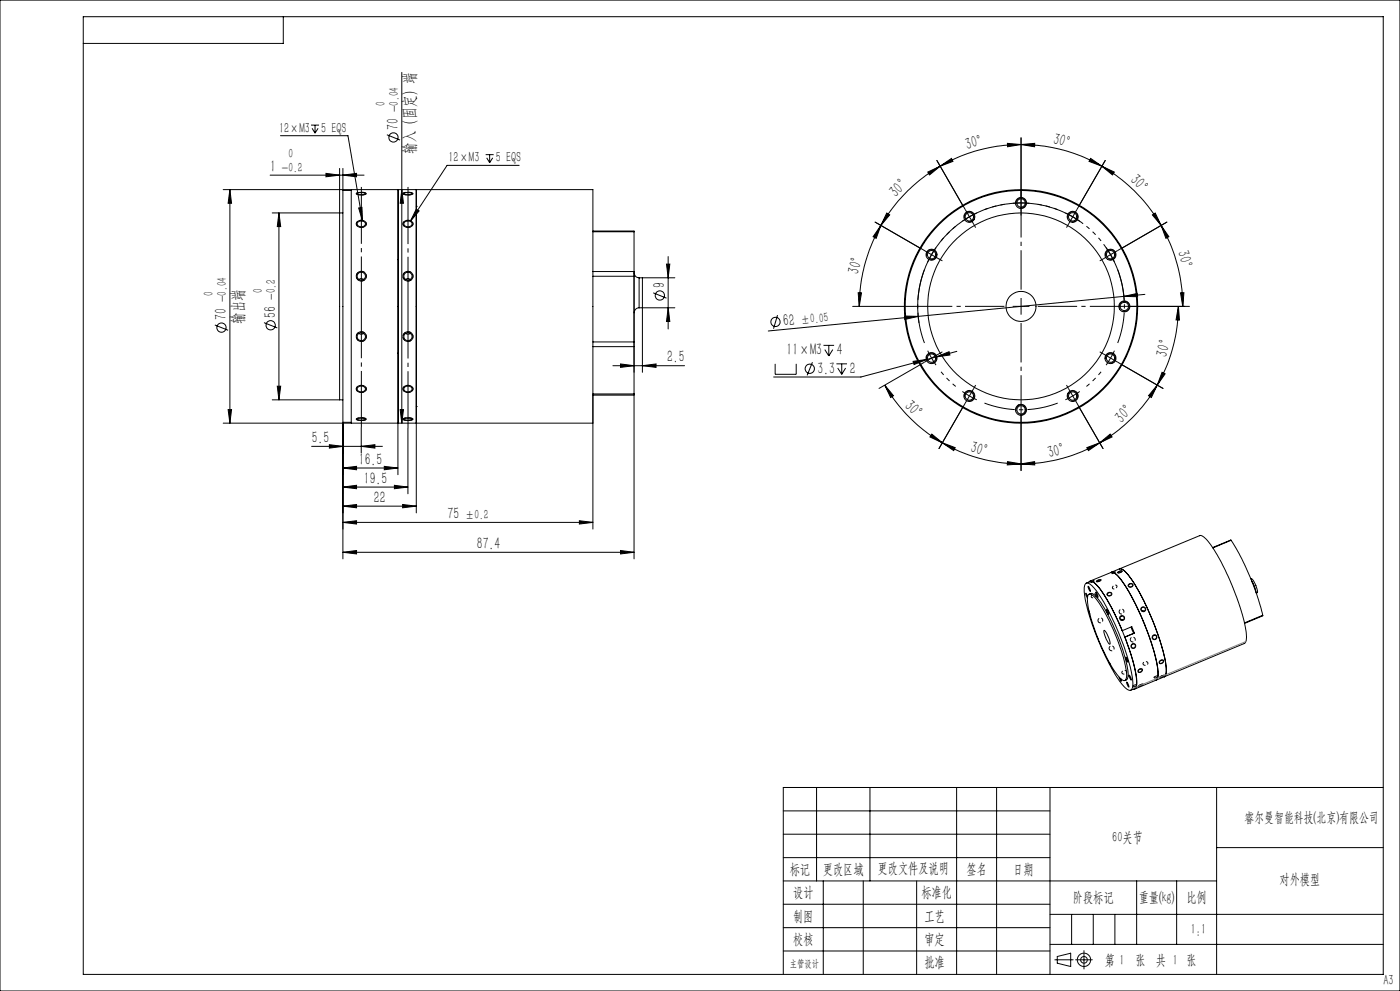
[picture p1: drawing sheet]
<svg xmlns="http://www.w3.org/2000/svg" width="420mm" height="297mm" viewBox="0 0 420 297" stroke-linecap="round" stroke-linejoin="round" font-family="sans-serif">
<g fill="none" stroke="#000" stroke-width=".3">
<path d="M0 0h420v297h-420zM25 5h390v287h-390zM85 5v8h-60M93.3 37.5h2.4M93.6 38.4l.9 1.5M94.5 37.5v2.4M95.4 38.4l-.9 1.5M120.5 21.7v105.1M67 56.8h52.4v70M69 56.8v70M69 56.8l.5 4.1h-1.1zM81 52.5h28.2"/>
<path d="M84.1 40.7h20.3l4.4 25.5M97.8 52l4.1 .5-4.1 .5zM101.9 50.5v69.3M102.9 52.5l4.1-.5v1zM102.9 50.5v6.3M105.4 56.8v70M105.4 57.1h-2.5v69.5M107 57.9l1.1-.2a1.41 1.41 0 0 1 1.8 .4l-1.2 .3a1.55 1.55 0 0 1-1.8-.4zM107.2 57.9a2.8 2.8 0 0 1 2.4 .2 2.5 2.5 0 0 1-2.5-.1zM116.1 40.4l3.9 1.6M119.5 56.8h58.4v70h-58.4zM120.5 56.8l.5 4.1h-.9z"/>
<path d="M120.9 58l1.2-.3a1.48 1.48 0 0 1 1.8 .4l-1.2 .3a1.55 1.55 0 0 1-1.8-.4zM121.2 57.9a2.72 2.72 0 0 1 2.4 .2 2.43 2.43 0 0 1-2.5-.1zM124.9 56.8v96.9M145.7 46.4h2.4M146 47.3l.9 1.5M146.9 46.4v2.4M147.8 47.3l-.9 1.5M155.8 49.6h-21.7l-11 16.8M278.3 51.6l3.7-1.8-3.1 2.6zM281.1 48.1l7.8 13.6M282 49.8l3.4-2.3 .5 .9zM282 49.8a48.3 48.3 0 0 0-17.7 17.8"/>
<path d="M302.2 43l4.1 .3-4 .7zM306.3 43.3a48.5 48.5 0 0 0-24.3 6.5M306.3 41.3v18.1M306.3 43.3l4.1-.3v1zM306.3 43.3a48.3 48.3 0 0 1 24.3 6.5M327.2 47.5l3.4 2.3-3.9-1.4zM330.6 49.8l3.7 1.8-.6 .8zM330.6 49.8a48.3 48.3 0 0 1 17.7 17.8M331.6 48.1l-7.9 13.6M81.7 63.8h21.2M83.7 63.8v56M83.7 63.8l.5 4.1h-1z"/>
<path d="M107.2 66.4a1.53 1.53 0 0 1 1.6-.3 1.53 1.53 0 0 1 1.1 1.2 1.6 1.6 0 0 1-1.6 .9 1.6 1.6 0 0 1-1.4-1.2zM107.4 66.5a1.34 1.34 0 0 1 2.2 .7 1.35 1.35 0 0 1-1.3 .8 1.35 1.35 0 0 1-1.2-.9zM107.6 62.3l1-.1 .2 4zM119.4 77.8h.1M121 66.6a1.57 1.57 0 0 1 1.7-.6 1.57 1.57 0 0 1 1.2 1.3 1.6 1.6 0 0 1-1.6 .9 1.6 1.6 0 0 1-1.4-1.2zM121.4 66.5a1.31 1.31 0 0 1 2.2 .7 1.24 1.24 0 0 1-1.4 .8 1.24 1.24 0 0 1-1-1.2zM124.9 62.7l.8 .5-2.6 3.2zM124.9 61.8h.1M177.9 69.2h12.3v.3M177.9 69.5h12.3M190.2 69.5v98M200 79.2h.9l-.5 4.1z"/>
<path d="M200.4 76.9v21.7M262.5 66.6l13.7 7.9M264.3 67.6l-1.4 3.8-1-.5zM264.3 67.6a49 49 0 0 0-6.5 24.2M266 63.8l.9 .6-2.6 3.2zM277.3 75.1l2.2 1.2M278 76.7a1.5 1.5 0 0 1 1.3-1.9 1.5 1.5 0 0 1 1.7 1.7 1.5 1.5 0 0 1-1.9 1.3M279.5 76.3l-1.2 2.3M279.5 76.3l2.1 1.3M280.8 74.2l-1.3 2.1M289.3 65.4a1.51 1.51 0 0 1 1.4-1.9 1.51 1.51 0 0 1 1.6 1.6 1.51 1.51 0 0 1-1.9 1.3M304.9 61.2a1.5 1.5 0 0 1 1.3-1.8 1.5 1.5 0 0 1 1.6 1.6 1.5 1.5 0 0 1-1.9 1.3"/>
<path d="M320.4 65.4a1.5 1.5 0 0 1 1.3-1.9 1.5 1.5 0 0 1 1.6 1.6 1.5 1.5 0 0 1-1.9 1.3M324.9 67.1a31 31 0 0 0-34.6-1.8 31 31 0 0 0-14.6 31.5M331.1 73.2a30.6 30.6 0 0 1 6.2 17.6M331.7 76.7a1.5 1.5 0 0 1 1.3-1.9 1.5 1.5 0 0 1 1.7 1.7 1.5 1.5 0 0 1-1.9 1.3M345.7 64.4l.9-.6 1.7 3.8zM348.3 67.6l2.4 3.3-.9 .5zM348.3 67.6a49 49 0 0 1 6.5 24.2M350.1 66.6l-13.7 7.9M64.5 97.4l3.9 1.6M79.2 96.7l4 1.6M107.7 99.9l.5 .3 .9-.3M107.7 83.7l.7-.2 .7 .2"/>
<path d="M121.6 99.9l.6 .3 .9-.3M121.6 83.7l.8-.2 .7 .2M177.9 81.4h12.3v1.4M177.9 82.8h12.3M190.2 81.7a1.51 1.51 0 0 0 1.5 1.6M190.2 82.8v19.7M191.7 92.2a1.57 1.57 0 0 0-1.5 1.6M191.7 83.3v8.9M192.7 83.3v28.3M196 87.8l4 1.6M200.4 92.2l.5 4.1h-.9zM202.5 92.2h-10.8"/>
<path d="M202.5 83.3h-10.8M233.3 94.4l-1.2 4.1M255.8 91.8h18.1M257.5 87.7l.9 .1-.6 4zM271.4 94.7l4 .1-4 .9zM271.4 89.7a35 35 0 0 1 53-27.8 35 35 0 0 1 0 59.9 35 35 0 0 1-53-27.9M271.4 89.7v4.2M271.4 89.7h.2M271.4 93.9h.2M335.8 92.2a1.51 1.51 0 0 1 1.4-1.9 1.51 1.51 0 0 1 1.6 1.6 1.51 1.51 0 0 1-1.9 1.4M337.1 88.8l4.1-.9 .1 1zM337.1 88.8l-106.6 10.4"/>
<path d="M338.7 91.8h18.1M343.5 88.2l-6.4 .6M353.5 91.8l.3 4.1h-1zM353.5 91.8a47.8 47.8 0 0 1-6.3 23.6M354.2 87.8l1-.1-.4 4.1zM81.7 119.8h21.2M83.2 115.7h1l-.5 4.1zM107.4 115.8a1.51 1.51 0 0 1 1.5-.3 1.51 1.51 0 0 1 1 1.3 1.6 1.6 0 0 1-1.6 .8 1.6 1.6 0 0 1-1.4-1.2zM107.4 116a1.34 1.34 0 0 1 2.2 .7 1.37 1.37 0 0 1-1.3 .7 1.37 1.37 0 0 1-1.2-.8zM119.4 105.8h.1M121.4 115.8a1.53 1.53 0 0 1 2.5 1 1.6 1.6 0 0 1-1.6 .8 1.6 1.6 0 0 1-1.4-1.2zM121.4 116a1.31 1.31 0 0 1 2.2 .7 1.24 1.24 0 0 1-1.4 .8 1.24 1.24 0 0 1-1-1.2z"/>
<path d="M177.9 118.4h12.3v-.3h-12.3v40.5M177.9 102.5h12.3M183.9 109.6h21.5M186.2 109.1l4 .5-4 .5zM190.2 102.5v1.4h-12.3M192.7 109.6l4.1-.5v1zM232.6 109v3.2h6.3v-3.2M243.7 108.5l-1.6 4M247.1 103.5h3.1M247.4 104.8l1.2 1.9M248.6 103.5v3.2M249.8 104.8l-1.2 1.9"/>
<path d="M250.9 109h3.2M251.3 110.3l1.2 1.9M252.5 109v3.2M253.7 110.3l-1.2 1.9M265.4 115.4l2.6 3.2-.8 .5zM265.4 115.4a47.5 47.5 0 0 0 17.3 17.3M273.9 108.3l4.1-.6-3.8 1.6zM276.2 109.2l-12.5 7.2M278 107.7a1.5 1.5 0 0 1 1.3-1.8 1.5 1.5 0 0 1 1.7 1.6 1.5 1.5 0 0 1-1.9 1.3M280.9 107l3.8-1.6 .3 1zM280.9 107l-22.6 6h-26.2M287.1 105.3l-6.2 1.7"/>
<path d="M289.3 119.1a1.51 1.51 0 0 1 1.4-1.9 1.51 1.51 0 0 1 1.6 1.6 1.51 1.51 0 0 1-1.9 1.3M320.4 119.1a1.5 1.5 0 0 1 1.3-1.9 1.5 1.5 0 0 1 1.6 1.6 1.5 1.5 0 0 1-1.9 1.3M331.7 107.7a1.5 1.5 0 0 1 1.3-1.8 1.5 1.5 0 0 1 1.7 1.6 1.5 1.5 0 0 1-1.9 1.3M336.4 109.2l12.5 7.2M347.2 115.4l-1.8 3.7-.8-.5zM347.2 115.4a47 47 0 0 1-17.3 17.3M348.6 111.6l.9 .4-2.3 3.4zM67 126.8h52.4M68.4 122.8h1.1l-.5 4zM93.5 133.8h21.2M98.8 133.3l4.1 .5-4.1 .5zM102.9 126.6v40.9"/>
<path d="M102.9 126.6h2.5M107 125.5l1.1-.3a1.55 1.55 0 0 1 1.8 .5l-1.1 .3a1.53 1.53 0 0 1-1.9-.5zM107.2 125.5a2.66 2.66 0 0 1 2.4 .2 2.93 2.93 0 0 1-2.5-.1zM108.4 133.8l4.1-.5v1zM108.4 128.2v7.6M115.3 139.8l4.1 .5-4.1 .5zM119.4 126.8v15.5M120.1 122.8h.9l-.5 4zM121 125.5l1.3-.3a1.3 1.3 0 0 1 1.6 .5l-1.1 .3a1.51 1.51 0 0 1-1.9-.5zM121.2 125.5a2.58 2.58 0 0 1 2.4 .2 2.85 2.85 0 0 1-2.5-.1zM122.4 128.4v19.6M124.9 121.8h.1"/>
<path d="M279.5 130.1l3.2 2.6-3.7-1.8zM282.7 132.7l3.9 1.5-.5 .8zM282.7 132.7a47 47 0 0 0 23.6 6.3M288.9 121.9l-7.2 12.5M302.3 138.4l4 .6-4.1 .3zM304.9 123.2a1.5 1.5 0 0 1 1.3-1.9 1.5 1.5 0 0 1 1.6 1.7 1.5 1.5 0 0 1-1.9 1.3M306.3 139l4.1-.6v.9zM306.3 124.3v16.7M323.7 121.9l7.2 12.5M326 134.2l3.9-1.5-3.4 2.3zM329.9 132.7a47.3 47.3 0 0 1-23.6 6.3M329.9 132.7l3.2-2.6 .5 .8z"/>
<path d="M102.9 151.7l4.1-.5v1zM102.9 151.7h22M102.9 140.3l4.1-.5v1zM102.9 156.6l4.1-.5v1zM102.9 140.3h16.5M102.9 156.6h75M102.9 146l4.1-.6v1.1zM102.9 146h19.5M118.3 145.4l4.1 .6-4.1 .5zM120.8 151.2l4.1 .5-4.1 .5zM173.8 156.1l4.1 .5-4.1 .5zM102.9 165.5l4.1-.5v1z"/>
<path d="M102.9 165.5h87.3M186.2 165l4 .5-4 .5zM325.7 174.9a2.21 2.21 0 0 1 2.5 1.2 71.2 71.2 0 0 1 11.2 25.2l.4 3a2.19 2.19 0 0 1-.7 2.6 6.1 6.1 0 0 1-3.6-3.3 72.2 72.2 0 0 1-10.2-26.2 3.5 3.5 0 0 1 .4-2.5zM325.9 174.8l1.1-.5a2.37 2.37 0 0 1 2.3 1.4 51.7 51.7 0 0 1 7.4 13.3M326.3 178.8l-.6-1 .5 1.4M326.4 175.7l.4 .5 .3 1zM326.6 178.2a1.56 1.56 0 0 1 1.9 .9 56 56 0 0 1 9.5 23.1 1.37 1.37 0 0 1-.9 1.8 14.3 14.3 0 0 1-4.9-6.5 54.9 54.9 0 0 1-6-17.7l.1-1.1zM326.7 174.4a1.04 1.04 0 0 1 1.6 .3 41.7 41.7 0 0 1 7.6 12.5l.8 1.8M326.7 178.1a1.55 1.55 0 0 1 2.3 .9 57.1 57.1 0 0 1 9 19.9l.4 2.2a2.14 2.14 0 0 1-.9 2.8M328.8 177.4l.4 .8 .2 .8-.4-.6zM329 174.1h.1a.96 .96 0 0 1 1.2-.2l-1.1 .5-.3-.1zM329.1 174.1l1-.3a.68 .68 0 0 1-1 .3z"/>
<path d="M332.4 177.7a.62 .62 0 0 1 .9-.2 .62 .62 0 0 1 0 1 .62 .62 0 0 1-.9 .1 .62 .62 0 0 1 0-.9zM333.3 171.6a3.1 3.1 0 0 1 2.7 1.8 71.9 71.9 0 0 1 11.4 27.8 2.97 2.97 0 0 1-.7 2.7M333.3 171.5a2.55 2.55 0 0 1 2.4 1.4 69.6 69.6 0 0 1 11.7 28.3 2.72 2.72 0 0 1-.6 2.7M333.3 171.6l-6.3 2.6M333.4 171.5l2.4-1a3.2 3.2 0 0 1 2.7 1.8 72.4 72.4 0 0 1 11.3 27.4v.5a2.84 2.84 0 0 1-.6 2.6 3.2 3.2 0 0 0 .6-3.1 72.4 72.4 0 0 0-11.3-27.4 3.1 3.1 0 0 0-2.7-1.8l24.1-10a3.2 3.2 0 0 1 2.6 1.8 72.5 72.5 0 0 1 11.4 27.4v.5a2.72 2.72 0 0 1-.6 2.7l-32.9 13.6M335.4 171.5a1.14 1.14 0 0 1 1.3-.3l-.3 .2a.66 .66 0 0 1-1.1 .1zM335.4 171.5l1.1-.4a.68 .68 0 0 1-1.1 .4zM338.6 175.2a.64 .64 0 0 1 .9-.4 .64 .64 0 0 1 .2 1 .64 .64 0 0 1-.9 .2 .64 .64 0 0 1-.2-.8zM338.7 175.2a.52 .52 0 0 1 .8-.2 .52 .52 0 0 1 0 .8 .5 .5 0 0 1-.7 .1 .5 .5 0 0 1-.1-.7zM369.3 161.9a77.7 77.7 0 0 1 9.5 22.5M369.3 161.9l-5.5 2.2M369.3 161.9l-5.4 2.3"/>
<path d="M375.3 173.5a1.95 1.95 0 0 1 1.3 1.7l.5 1.3a.8 .8 0 0 1-.2 1.3M375.5 174.2l.8 1.5 .5 1.8M326.7 183.2l.2 .8M331.2 188.9a5.9 5.9 0 0 1 1.8 4.2 6.4 6.4 0 0 1-1.8-4.2zM331.9 182.6l.5 .5 .2 1zM332.8 198.5l.2 .4M336.2 185.6l.6 .2M336.7 189l.7 2M336.7 189h.1M336.7 189l2.8-1.2 .8 2M337.4 191a38.7 38.7 0 0 1 3.5 14.4l-.4 .9-1.3 .6M337.4 191h.1"/>
<path d="M337.5 191a40.5 40.5 0 0 1 3.5 14.2 1.12 1.12 0 0 1-1 1.3M337.7 197l.4 .5 .2 1-.3-.6zM339.4 187.9l.3 1 .5 .9M340.2 189.8h.1M340.2 189.8l-2.8 1.1M340.3 189.8l-2.8 1.2M342.5 183l.6 .2M347.9 198.2a.59 .59 0 0 1 .6-.5 .59 .59 0 0 1 .5 .6 .64 .64 0 0 1-.6 .6 .64 .64 0 0 1-.6-.6zM348.1 198.1a.51 .51 0 0 1 .6-.3 .51 .51 0 0 1 .3 .7 .51 .51 0 0 1-.6 .3l-.6-.2zM378.8 184.4v.2l-5.4 2.2M378.8 184.4l-5.5 2.3M335.7 202.9l.7 1.3-.2-.8"/>
<path d="M338 204.4l.4 .6 .2 .9zM338.7 202.3l.5 .8 .2 .7-.4-.5zM341.6 200.7a.56 .56 0 0 1 .7-.4 .56 .56 0 0 1 .4 .7 .61 .61 0 0 1-.7 .6 .61 .61 0 0 1-.5-.7zM341.6 205.5l1.3-.5-.7 .5-.6 .2zM341.7 205.6l1.1-.5zM341.7 200.7a.51 .51 0 0 1 .7-.2 .51 .51 0 0 1 .2 .6 .51 .51 0 0 1-.6 .3l-.5-.2zM348 202.9l1.1-.5zM348 202.8l1.3-.4-.7 .5-.7 .2zM245 236v28M261 236v28M287 236v56M299 236v56"/>
<path d="M315 236v56M365 236v56M415 236h-180v56M235 257h80M235 250h80M235 243h80M365 254h50M235 264h130M235 278h80M235 271h80M247 264v28M259 264v28"/>
<path d="M275 264v28M315 274h100M321.5 274v9M328 274v9M334.5 274v9M341 264v19M353 264v19M235 285h80M315 283h100"/>
<circle cx="118" cy="41.2" r="1.39"/>
<circle cx="279.4" cy="76.3" r="1.65"/>
<circle cx="279.5" cy="76.3" r="1.25"/>
<circle cx="290.8" cy="65" r="1.25"/>
<circle cx="290.8" cy="65" r="1.66"/>
<circle cx="306.3" cy="60.8" r="1.65"/>
<circle cx="306.3" cy="60.8" r="1.24"/>
<circle cx="321.8" cy="65" r="1.25"/>
<circle cx="321.8" cy="65" r="1.65"/>
<circle cx="333.1" cy="76.3" r="1.65"/>
<circle cx="333.1" cy="76.3" r="1.25"/>
<circle cx="66.5" cy="98.2" r="1.39"/>
<circle cx="81.2" cy="97.5" r="1.39"/>
<circle cx="108.4" cy="82.8" r="1.48"/>
<circle cx="108.4" cy="82.8" r="1.23"/>
<circle cx="122.4" cy="82.8" r="1.46"/>
<circle cx="122.4" cy="82.8" r="1.23"/>
<circle cx="198" cy="88.6" r="1.39"/>
<circle cx="232.7" cy="96.5" r="1.39"/>
<circle cx="306.3" cy="91.8" r="28"/>
<circle cx="306.3" cy="91.8" r="4.5"/>
<circle cx="306.3" cy="91.8" r="34.8"/>
<circle cx="337.3" cy="91.8" r="1.66"/>
<circle cx="337.3" cy="91.8" r="1.24"/>
<circle cx="108.4" cy="100.9" r="1.48"/>
<circle cx="108.4" cy="100.9" r="1.23"/>
<circle cx="122.4" cy="100.9" r="1.46"/>
<circle cx="122.4" cy="100.9" r="1.23"/>
<circle cx="242.9" cy="110.5" r="1.39"/>
<circle cx="279.5" cy="107.3" r="1.65"/>
<circle cx="279.5" cy="107.3" r="1.24"/>
<circle cx="290.8" cy="118.7" r="1.66"/>
<circle cx="290.8" cy="118.7" r="1.24"/>
<circle cx="321.8" cy="118.7" r="1.24"/>
<circle cx="321.8" cy="118.7" r="1.65"/>
<circle cx="333.2" cy="107.3" r="1.65"/>
<circle cx="333.2" cy="107.3" r="1.24"/>
<circle cx="306.3" cy="122.8" r="1.65"/>
<circle cx="306.3" cy="122.8" r="1.25"/>
<circle cx="332.9" cy="178.1" r=".55"/>
<circle cx="336.6" cy="185.2" r=".74"/>
<circle cx="336.6" cy="185.2" r=".62"/>
<circle cx="340" cy="193.6" r=".61"/>
<circle cx="340" cy="193.6" r=".71"/>
<circle cx="343" cy="182.6" r=".74"/>
<circle cx="343" cy="182.6" r=".62"/>
<circle cx="346.3" cy="191" r=".72"/>
<circle cx="346.4" cy="191" r=".6"/>
</g>
<g fill="none" stroke="#0a0605" stroke-width=".3">
<path d="M316.4 287.7h5.5M317.2 286.7l4-1v4l-4-1zM322.7 287.7h5M325.2 284.9v5.5"/>
<circle cx="325.2" cy="287.7" r="1.01"/>
<circle cx="325.2" cy="287.7" r="2"/>
</g>
<g fill="none" stroke="#000" stroke-width=".3" stroke-dasharray="30.5 1.3 1.3 1.3" stroke-linecap="butt">
<path d="M306.3 58.3v-1.2M277.3 75.1l-1.1-.7M281.6 77.6l1.1 .6M289.6 62.8l-.7-1.1M290.8 65l-2.1 1.3M290.8 65l2.2-1.2M290.8 65l-1.2-2.2M290.8 65l1.3 2.1M292.1 67.1l.6 1.1M306.3 60.8l-2.5 .1M306.3 60.8l2.5 .1M306.3 60.8v-2.5"/>
<path d="M306.3 60.8v2.5M306.3 63.3v1.3M320.6 67.1l-.7 1.1M321.8 65l-2.2-1.2M321.8 65l2.1 1.3M321.8 65l1.3-2.2M321.8 65l-1.2 2.1M323.1 62.8l.6-1.1M331 77.6l-1.1 .6M333.2 76.3l-1.4-2.1M333.2 76.3l1.1 2.2M333.2 76.3l2.1-1.2"/>
<path d="M333.2 76.3l-2.2 1.3M335.3 75.1l1.1-.7M306.3 91.8v-2.5M306.3 91.8h-2.5M306.3 91.8v2.5M306.3 91.8h2.5M277.3 108.6l-1.1 .6M279.5 107.3l1.3 2.1M279.5 107.3l-1.2-2.2M279.5 107.3l-2.2 1.3M279.5 107.3l2.1-1.2M281.6 106.1l1.1-.7"/>
<path d="M290.8 118.7l2.2 1.1M290.8 118.7l-2.1-1.4M290.8 118.7l-1.2 2.1M290.8 118.7l1.3-2.2M292.1 116.5l.6-1.1M320.6 116.5l-.7-1.1M321.8 118.7l2.1-1.4M321.8 118.7l-2.2 1.1M321.8 118.7l1.3 2.1M321.8 118.7l-1.2-2.2M331 106.1l-1.1-.7M333.2 107.3l1.1-2.2"/>
<path d="M333.2 107.3l-1.4 2.1M333.2 107.3l2.1 1.3M333.2 107.3l-2.2-1.2M335.3 108.6l1.1 .6M289.6 120.8l-.7 1.1M323.1 120.8l.6 1.1"/>
</g>
<path d="M286.7 67.8l-2.3 2.1-2.1 2.3M301.3 61.2l-3 .7-3 .9M317.3 62.8l-3-.9-3-.7M330.3 72.2l-2.1-2.3-2.3-2.1M282.3 111.4l2.1 2.3 2.3 2.1M325.9 115.8l2.3-2.1 2.1-2.3" fill="none" stroke="#000" stroke-width=".3" stroke-dasharray="30.5 1.3 1.3 1.3" stroke-dashoffset="29.3" stroke-linecap="butt"/>
<path d="M277.3 80.8a31 31 0 0 0 0 22M335.3 102.8a31 31 0 0 0 0-22M295.3 120.8a31 31 0 0 0 22 0" fill="none" stroke="#000" stroke-width=".3" stroke-dasharray="30.5 1.3 1.3 1.3" stroke-dashoffset="21.2" stroke-linecap="butt"/>
<path d="M339.8 205.8h.3a.71 .71 0 0 0 1-.6l-1 .2-.3 .4M346.2 203.1l.2 .1a.71 .71 0 0 0 1-.7l-.9 .3-.3 .3" fill="none" stroke="#000" stroke-width=".3" stroke-dasharray="1.3 .6" stroke-dashoffset="-.1" stroke-linecap="butt"/>
<path d="M343 199.1a.69 .69 0 0 0 .9 .3 .69 .69 0 0 0 .2-1 .74 .74 0 0 0-.8 0 .74 .74 0 0 0-.3 .7M336.6 201.8a.69 .69 0 0 0 1 .2 .69 .69 0 0 0 .1-1 .74 .74 0 0 0-.8 0 .74 .74 0 0 0-.3 .8" fill="none" stroke="#000" stroke-width=".3" stroke-dasharray="1.3 .6" stroke-dashoffset=".5" stroke-linecap="butt"/>
<path d="M332.8 194.6a.74 .74 0 0 0 1.3 .1 .74 .74 0 0 0-.5-1.1 .74 .74 0 0 0-.8 .9v.1M339.2 192a.74 .74 0 0 0 1.2 .1 .74 .74 0 0 0-.4-1.2 .74 .74 0 0 0-.9 .9l.1 .2" fill="none" stroke="#000" stroke-width=".3" stroke-dasharray="1.3 .6" stroke-dashoffset=".2" stroke-linecap="butt"/>
<path d="M106.9 58l1.2 .4a1.5 1.5 0 0 0 1.8-.5l-1.6-.3-1.4 .4M120.9 58l1.2 .4a1.5 1.5 0 0 0 1.8-.5l-1.6-.3-1.4 .4M106.9 125.6l1.2 .4a1.5 1.5 0 0 0 1.8-.5l-1.6-.3-1.4 .4M120.9 125.6l1.2 .4a1.5 1.5 0 0 0 1.8-.5l-1.6-.3-1.4 .4M329.4 186.2a.73 .73 0 0 0 1.2 .3 .73 .73 0 0 0-.3-1.2 .73 .73 0 0 0-.9 .8v.1M335.8 183.6a.73 .73 0 0 0 1.2 .2 .73 .73 0 0 0-.3-1.2 .73 .73 0 0 0-1 .9l.1 .1" fill="none" stroke="#000" stroke-width=".3" stroke-dasharray="1.3 .6" stroke-dashoffset=".3" stroke-linecap="butt"/>
<path d="M327.4 178.8a.68 .68 0 0 0 .9 .2 .68 .68 0 0 0 .1-1l-.7 .2-.3 .6M333.7 176.2a.68 .68 0 0 0 1 .1 .68 .68 0 0 0 .1-.9l-.8 .2-.3 .6" fill="none" stroke="#000" stroke-width=".3" stroke-dasharray="1.3 .6" stroke-dashoffset=".6" stroke-linecap="butt"/>
<path d="M327.2 174.5l.7-.1 .7-.5-1.4 .6M333.6 171.9l.6-.2 .7-.4-1.3 .6" fill="none" stroke="#000" stroke-width=".3" stroke-dasharray="1.3 .6" stroke-linecap="butt"/>
<path d="M106.9 67.1a1.56 1.56 0 0 0 1.5 1 1.56 1.56 0 0 0 1.5-1.1 1.62 1.62 0 0 0-1.5-1 1.62 1.62 0 0 0-1.5 1.1M120.9 67.1a1.56 1.56 0 0 0 1.5 1 1.56 1.56 0 0 0 1.5-1.1 1.62 1.62 0 0 0-1.5-1 1.62 1.62 0 0 0-1.5 1.1M106.9 116.5a1.56 1.56 0 0 0 1.5 1.1 1.56 1.56 0 0 0 1.5-1.2 1.62 1.62 0 0 0-1.5-.9 1.62 1.62 0 0 0-1.5 1M120.9 116.5a1.56 1.56 0 0 0 1.5 1.1 1.56 1.56 0 0 0 1.5-1.2 1.62 1.62 0 0 0-1.5-.9 1.62 1.62 0 0 0-1.5 1" fill="none" stroke="#000" stroke-width=".3" stroke-dasharray="1.3 .6" stroke-dashoffset=".4" stroke-linecap="butt"/>
<path d="M106.9 82.8a1.5 1.5 0 0 0 2.2 1.3 1.5 1.5 0 0 0 .2-2.6 1.5 1.5 0 0 0-2.4 1.1v.2M120.9 82.8a1.5 1.5 0 0 0 2.2 1.3 1.5 1.5 0 0 0 .2-2.6 1.5 1.5 0 0 0-2.4 1.1v.2M106.9 100.9a1.5 1.5 0 0 0 2.2 1.3 1.5 1.5 0 0 0 .2-2.6 1.5 1.5 0 0 0-2.4 1.1v.2M120.9 100.9a1.5 1.5 0 0 0 2.2 1.3 1.5 1.5 0 0 0 .2-2.6 1.5 1.5 0 0 0-2.4 1.1v.2" fill="none" stroke="#000" stroke-width=".3" stroke-dasharray="1.3 .6" stroke-dashoffset="-.2" stroke-linecap="butt"/>
<path d="M108.4 128.2v-72.2M122.4 128.4v-72.4" fill="none" stroke="#000" stroke-width=".3" stroke-dasharray="30.5 1.3 1.3 1.3" stroke-dashoffset="13.4" stroke-linecap="butt"/>
<path d="M373.8 192.3l-34.1 14.1" fill="none" stroke="#808080" stroke-width=".3"/>
<path d="M301.3 91.8h-27.4M306.3 86.8v-27.4M306.3 96.8v27.5M311.3 91.8h27.5" fill="none" stroke="#000" stroke-width=".3" stroke-dasharray="30.5 1.3 1.3 1.3" stroke-dashoffset="18.7" stroke-linecap="butt"/>
<g fill="#000">
<path d="M278.3 51.6l3.7-1.8-3.1 2.6zM266 63.8l.9 .6-2.6 3.2z"/>
<path d="M302.2 43l4.1 .3-4 .7zM282 49.8l3.4-2.3 .5 .9z"/>
<path d="M327.2 47.5l3.4 2.3-3.9-1.4zM306.3 43.3l4.1-.3v1z"/>
<path d="M83.7 63.8l.5 4.1h-1zM83.2 115.7h1l-.5 4.1zM200 79.2h.9l-.5 4.1zM200.4 92.2l.5 4.1h-.9zM69 56.8l.5 4.1h-1.1zM68.4 122.8h1.1l-.5 4z"/>
<path d="M107.6 62.3l1-.1 .2 4zM124.9 62.7l.8 .5-2.6 3.2z"/>
<path d="M264.3 67.6l-1.4 3.8-1-.5zM257.5 87.7l.9 .1-.6 4z"/>
<path d="M345.7 64.4l.9-.6 1.7 3.8zM330.6 49.8l3.7 1.8-.6 .8z"/>
<path d="M337.1 88.8l4.2 .1-.1-1zM271.4 94.7v1l4-.9z"/>
<path d="M354.2 87.8l1-.1-.4 4.1zM348.3 67.6l2.4 3.3-.9 .5z"/>
<path d="M186.2 109.1l4 .5-4 .5zM192.7 109.6l4.1-.5v1z"/>
<path d="M265.4 115.4l2.6 3.2-.8 .5zM279.5 130.1l3.2 2.6-3.7-1.8z"/>
<path d="M280.9 107l4.1-.6-.3-1zM273.9 108.3l.3 1 3.8-1.6z"/>
<path d="M348.6 111.6l.9 .4-2.3 3.4zM353.5 91.8l.3 4.1h-1z"/>
<path d="M98.8 133.3l4.1 .5-4.1 .5zM108.4 133.8l4.1-.5v1zM102.9 140.3l4.1-.5v1zM115.3 139.8l4.1 .5-4.1 .5zM102.9 156.6l4.1-.5v1zM173.8 156.1l4.1 .5-4.1 .5zM97.8 52l4.1 .5-4.1 .5zM102.9 52.5l4.1-.5v1z"/>
<path d="M120.1 122.8h.9l-.5 4zM120.5 56.8l.5 4.1h-.9z"/>
<path d="M282.7 132.7l3.9 1.5-.5 .8zM302.3 138.4l4 .6-4.1 .3z"/>
<path d="M306.3 139l4.1-.6v.9zM326 134.2l3.9-1.5-3.4 2.3z"/>
<path d="M329.9 132.7l3.2-2.6 .5 .8zM347.2 115.4l-1.8 3.7-.8-.5z"/>
<path d="M102.9 146l4.1-.6v1.1zM118.3 145.4l4.1 .6-4.1 .5z"/>
<path d="M120.8 151.2l4.1 .5-4.1 .5zM102.9 151.7l4.1-.5v1zM186.2 165l4 .5-4 .5zM102.9 165.5l4.1-.5v1z"/>
</g>
<g font-size="5">
<text x="119.5" y="38.9" transform="rotate(-90 119.5 38.9)">70</text>
<text x="124.5" y="46.2" transform="rotate(-90 124.5 46.2)">输入（固定）端</text>
<text x="290.1" y="44.9" transform="rotate(-15 290.1 44.9)">30°</text>
<text x="315.8" y="43.1" transform="rotate(15 315.8 43.1)">30°</text>
<text x="81.1" y="51.5">1</text>
<text x="268.8" y="59.3" transform="rotate(-45 268.8 59.3)">30°</text>
<text x="338.9" y="54.3" transform="rotate(45 338.9 54.3)">30°</text>
<text x="353.2" y="75.6" transform="rotate(75 353.2 75.6)">30°</text>
<text x="257.6" y="82.4" transform="rotate(-75 257.6 82.4)">30°</text>
<text x="199.5" y="86.3" transform="rotate(-90 199.5 86.3)">9</text>
<text x="68" y="95.9" transform="rotate(-90 68 95.9)">70</text>
<text x="82.7" y="95.2" transform="rotate(-90 82.7 95.2)">56</text>
<text x="72.9" y="97.1" transform="rotate(-90 72.9 97.1)">输出端</text>
<text x="235.1" y="97.7" transform="rotate(-6 235.1 97.7)">62</text>
<text x="236" y="106.5">11×M3</text>
<text x="251.1" y="106.5">4</text>
<text x="350" y="107.2" transform="rotate(-75 350 107.2)">30°</text>
<text x="200.1" y="108.6">2.5</text>
<text x="245.2" y="112">3.3</text>
<text x="255" y="112">2</text>
<text x="271.2" y="122" transform="rotate(45 271.2 122)">30°</text>
<text x="336.5" y="127" transform="rotate(-45 336.5 127)">30°</text>
<text x="93.5" y="132.8">5.5</text>
<text x="291" y="135.5" transform="rotate(15 291 135.5)">30°</text>
<text x="314.9" y="137.3" transform="rotate(-15 314.9 137.3)">30°</text>
<text x="107.6" y="139.3">16.5</text>
<text x="109.1" y="145">19.5</text>
<text x="112.1" y="150.7">22</text>
<text x="134.3" y="155.5">75</text>
<text x="143.1" y="164.5">87.4</text>
</g>
<g font-size="4.4">
<text x="83.7" y="39.7">12×M3</text>
<text x="96.4" y="39.7">5 EQS</text>
<text x="134.6" y="48.6">12×M3</text>
<text x="148.8" y="48.6">5 EQS</text>
<text x="333.7" y="252.3">60关节</text>
<text x="236.9" y="261.9">标记</text>
<text x="246.9" y="261.9">更改区域</text>
<text x="263.3" y="261.8">更改文件及说明</text>
<text x="289.9" y="261.9">签名</text>
<text x="303.9" y="261.9">日期</text>
<text x="237.9" y="268.9">设计</text>
<text x="276.4" y="268.9">标准化</text>
<text x="383.9" y="264.9">对外模型</text>
<text x="237.9" y="275.9">制图</text>
<text x="277.3" y="275.9">工艺</text>
<text x="321.9" y="270.4">阶段标记</text>
<text x="341.6" y="270.4">重量(kg)</text>
<text x="355.9" y="270.4">比例</text>
<text x="357.2" y="279.8">1:1</text>
<text x="237.9" y="282.9">校核</text>
<text x="277.3" y="282.9">审定</text>
<text x="277.3" y="289.9">批准</text>
<text x="331.4" y="289.1">第 1</text>
<text x="340.6" y="289.1">张 共 1 张</text>
<text x="415" y="295.2">A3</text>
</g>
<text font-size="4.2" x="373.4" y="246.3">睿尔曼智能科技(北京)有限公司</text>
<g font-size="4">
<text x="115.5" y="31.7" transform="rotate(-90 115.5 31.7)">0</text>
<text x="119.5" y="33.6" transform="rotate(-90 119.5 33.6)">-0.04</text>
<text x="86.5" y="47.5">0</text>
<text x="84.6" y="51.5">-0.2</text>
<text x="64" y="88.7" transform="rotate(-90 64 88.7)">0</text>
<text x="78.7" y="88" transform="rotate(-90 78.7 88)">0</text>
<text x="82.7" y="89.9" transform="rotate(-90 82.7 89.9)">-0.2</text>
<text x="67.9" y="90.6" transform="rotate(-90 67.9 90.6)">-0.04</text>
<text x="240.3" y="97.2" transform="rotate(-6 240.3 97.2)">±0.05</text>
<text x="139.5" y="155.5">±0.2</text>
</g>
<text font-size="3.1" x="236.9" y="289.9">主管设计</text>
</svg>
